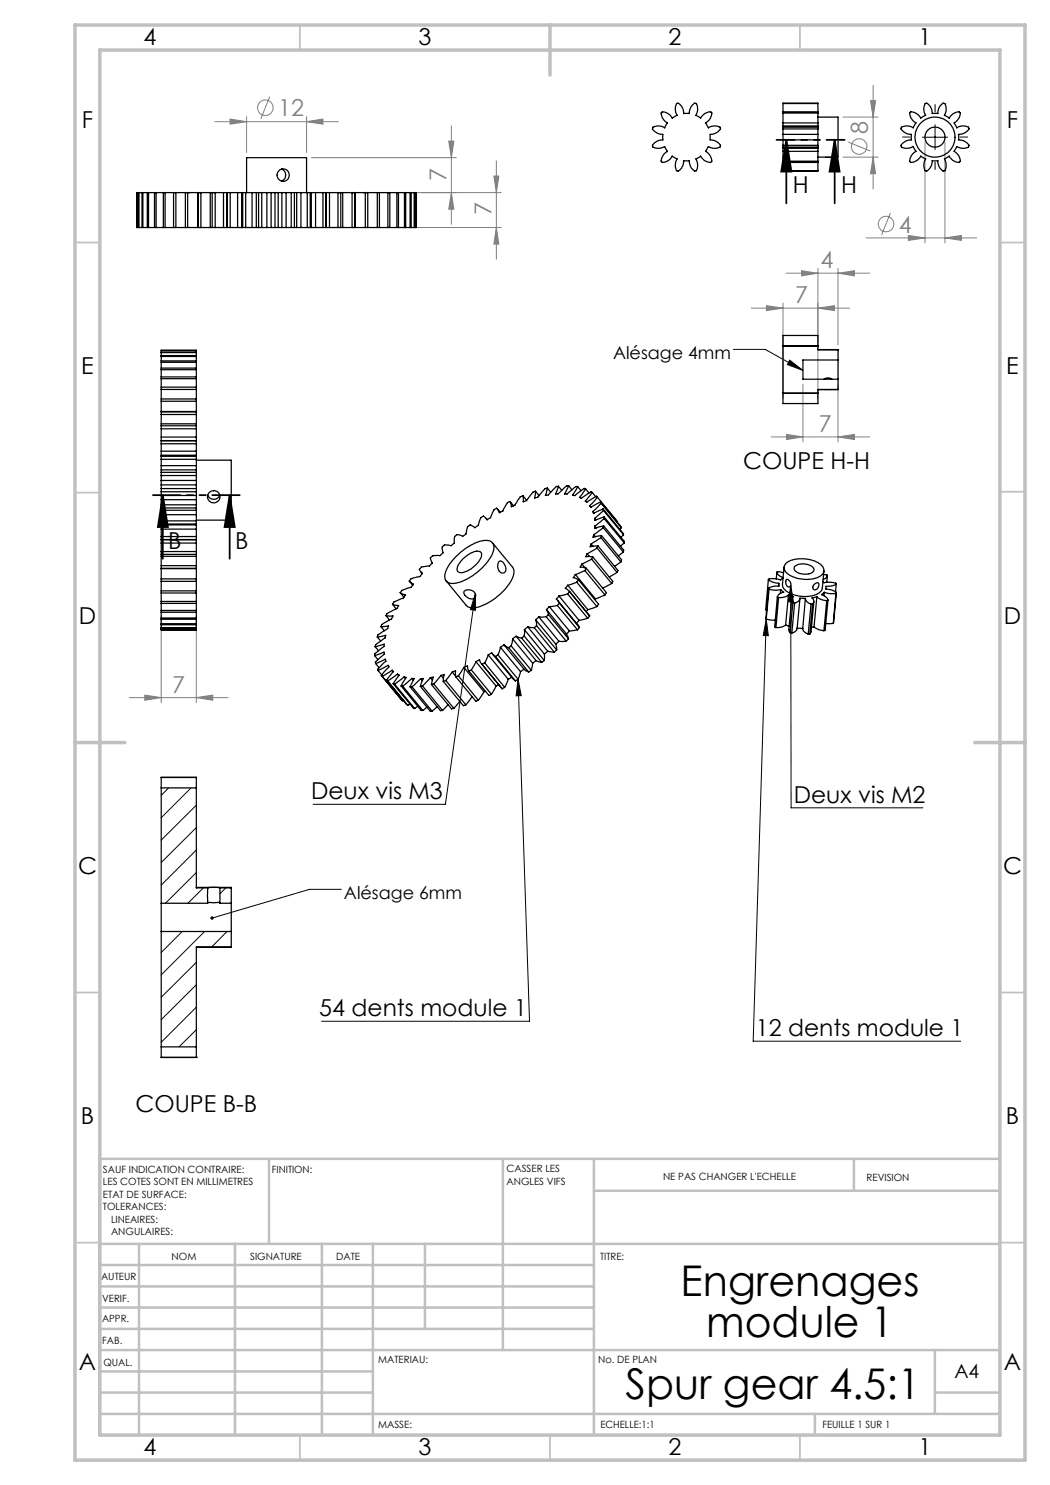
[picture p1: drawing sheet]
<svg xmlns="http://www.w3.org/2000/svg" width="210mm" height="297mm" viewBox="0 0 210 297" stroke-linecap="round" stroke-linejoin="round" font-family="sans-serif">
<g fill="none" stroke="#808080" stroke-width=".2">
<path d="M53.9 19.3l-1.7 4.5M174.6 17.1v20.7M43 24.3h24.7M46 23.8l3.3 .5-3.3 .5zM49.3 23.3v7.2M61.3 24.3l3.3-.5v1zM61.3 23.3v7.2M62.3 31.5h29M82.1 38.5h18.2M89.7 28.2h1.1l-.5 3.3zM90.3 38.5l.5 3.3h-1.1zM90.3 25.2v19.7"/>
<path d="M98.8 35.2h1l-.5 3.3zM99.3 32.2v19.7M168.6 31.4h7M168.6 23.4h7M169.6 28.4l4.5 1.8M174.1 20.1h1l-.5 3.3zM174.6 31.4l.5 3.3h-1zM185 28.4v20.2M189 28.4v20.2M81.9 45.5h18.4M99.3 45.5l.5 3.3h-1zM157.2 54.6h16.8"/>
<path d="M160.3 54.1l3.3 .5-3.3 .6zM163.6 53.7v26M167.6 54.6l3.3-.5v1.1zM167.6 53.7v15.3M173.2 47.6h22.1M178.1 42.6l-1.8 4.4M181.7 47.1l3.3 .5-3.3 .5zM189 47.6l3.3-.5v1zM150.2 61.6h19.7M153.3 61.1l3.3 .5-3.3 .5zM156.6 60.6v19.1M160.6 76.9v11.5"/>
<path d="M163.6 61.6l3.3-.5v1zM167.6 76.9v11.5M154.2 87.4h19.8M157.3 86.9l3.3 .5-3.3 .5zM167.6 87.4l3.3-.5v1zM25.9 139.5h19.7M29 139l3.2 .5-3.2 .5zM32.2 123.1v17.4M39.3 139.5l3.2-.5v1zM39.3 123.1v17.4"/>
<circle cx="53.1" cy="21.6" r="1.55"/>
<circle cx="171.8" cy="29.3" r="1.55"/>
<circle cx="177.2" cy="44.8" r="1.56"/>
</g>
<g fill="none" stroke="#000" stroke-width=".2">
<path d="M184.5 27.4h5M187 24.9v5M146.7 69.9h6.3l7.6 4.2M157.9 72l2.7 2.1-3.1-1.2zM95.1 118.7v3.4l-1-.2zM95.1 118.7l-6 42.2h-26.4M158.2 117l.5 3.3-1 .1zM158.2 117v44.6h26.4M103.6 135.9l.6 3.2-1 .1zM103.6 135.9l2.3 68.4h-41.6M153.2 123.8l.5 3.3h-1.1zM153.2 123.8l-2.6 84.4h41.6"/>
<path d="M68.3 177.9h-6.4l-19.5 5.7"/>
</g>
<path d="M157.3 28l1 6.3h-2.1zM157.3 28v12.7M166.9 28l1 6.3h-2zM166.9 28v12.7M32.6 99.1l1 6.3h-2zM32.6 99.1v12.7M45.9 99.1l1.1 6.3h-2.1zM45.9 99.1v12.7" fill="none" stroke="#000" stroke-width=".35"/>
<path d="M182 27.4h-1.5M187 22.4v-1.5M187 32.4v1.5M192 27.4h1.5" fill="none" stroke="#000" stroke-width=".2" stroke-dasharray="30.5 1.3 1.3 1.3"/>
<path d="M48 99h-17.4" fill="none" stroke="#000" stroke-width=".35" stroke-dasharray="6.3 1.3 1.3 1.3 1.3 1.3" stroke-dashoffset=".8"/>
<path d="M168.9 28h-13.6" fill="none" stroke="#000" stroke-width=".35" stroke-dasharray="6.3 1.3 1.3 1.3 1.3 1.3" stroke-dashoffset="2.7"/>
<g fill="none" stroke="#c0c0c0" stroke-width=".35">
<path d="M60 5v5M160 5v5M15 48.5h5M200 48.5h5M15 98.5h5M200 98.4h5M15 198.5h5M200 198.5h5M15 248.5h5M200 248.5h5M60 287v5M110 287v5"/>
<path d="M160 287v5"/>
</g>
<g fill="none" stroke="#c0c0c0" stroke-width=".5">
<path d="M53.8 231.8v17M100.6 231.8v38.2M118.8 231.8v55.2M118.8 238.2h81.2M170.8 231.8v6.4M200 231.8h-180v55.2M20 248.8h180M20 257.3h98.8M20 253h98.8M27.8 248.8v38.2M47 248.8v38.2M64.4 248.8v38.2"/>
<path d="M74.6 248.8v38.2M85 248.8v17M20 265.8h98.8M20 261.5h98.8M20 278.5h54.6M20 274.3h54.6M20 270h180M187 278.5h13M187 270v12.8M20 282.8h180M163 282.8v4.2"/>
</g>
<path d="M15 5h190v287h-190zM20 10h180v277h-180zM110 5v10M15 148.5h10M195 148.5h10" fill="none" stroke="#c0c0c0" stroke-width=".7"/>
<g fill="#000">
<path d="M166.9 28l1 6.3h-2zM157.3 28l1 6.3h-2.1z"/>
<path d="M45.9 99.1l1.1 6.3h-2.1zM32.6 99.1l1 6.3h-2z"/>
<path d="M95.1 118.7v3.4l-1-.2zM103.6 135.9l.6 3.2-1 .1zM158.2 117l.5 3.3-1 .1zM153.2 123.8l.5 3.3h-1.1z"/>
<path d="M42.2 183.4l-.1 .3 .3-.1-.3 .1a.34 .34 0 0 0 .5 .2 .34 .34 0 0 0 .1-.5 .34 .34 0 0 0-.5 0zM157.9 72l2.7 2.1-3.1-1.2z"/>
</g>
<g fill="#808080">
<path d="M181.7 47.1l3.3 .5-3.3 .5zM189 47.6l3.3-.5v1z"/>
<path d="M29 139l3.2 .5-3.2 .5zM39.3 139.5l3.2-.5v1z"/>
<path d="M46 23.8l3.3 .5-3.3 .5zM61.3 24.3l3.3-.5v1z"/>
<path d="M153.3 61.1l3.3 .5-3.3 .5zM163.6 61.6l3.3-.5v1z"/>
<path d="M167.6 87.4l3.3-.5v1zM157.3 86.9l3.3 .5-3.3 .5zM167.6 54.6l3.3-.5v1.1zM160.3 54.1l3.3 .5-3.3 .6z"/>
<path d="M174.6 31.4l.5 3.3h-1zM174.1 20.1h1l-.5 3.3z"/>
<path d="M90.3 38.5l.5 3.3h-1.1zM89.7 28.2h1.1l-.5 3.3z"/>
<path d="M98.8 35.2h1l-.5 3.3zM99.3 45.5l.5 3.3h-1z"/>
</g>
<g fill="none" stroke="#000" stroke-width=".25">
<path d="M27.4 38.5h.3M27.4 38.5v7M27.7 38.5h.1M27.7 38.5v7M27.8 38.5h.6M27.8 38.5v7M28.4 38.5h.2M28.4 38.5v7M28.6 38.5h.9M28.6 38.5v7M29.5 38.5h.2M29.5 38.5v7"/>
<path d="M29.7 38.5h1.2M29.7 38.5v7M30.9 38.5h.3M30.9 38.5v7M31.2 38.5h1.5M31.2 38.5v7M32.7 38.5h.3M32.7 38.5v7M33 38.5h1.7M33 38.5v7M34.7 38.5h.5M34.7 38.5v7"/>
<path d="M35.2 38.5h1.9M35.2 38.5v7M37.1 38.5h.4M37.1 38.5h.9M37.1 38.5v7M37.5 38.5h2.1M37.5 38.5v7M39.6 38.5h.1M39.6 38.5v7M39.7 38.5h.5M39.7 38.5h.6M39.7 38.5v7"/>
<path d="M40.2 38.5h1.9M40.2 38.5v7M42.1 38.5h.3M42.1 38.5v7M42.4 38.5h.6M42.4 38.5h.4M42.4 38.5v7M43 38.5h1.7M43 38.5v7M44.7 38.5h.7M44.7 38.5v7M45.4 38.5h.1"/>
<path d="M45.4 38.5v7M45.4 38.5h.6M46 38.5h1.5M46 38.5v7M47.5 38.5h.8M47.5 38.5v7M48.3 38.5h.2M48.3 38.5h.1M48.3 38.5v7M48.5 38.5h.6M48.5 38.5v7M49.1 38.5h1.3"/>
<path d="M49.1 38.5v7M49.3 38.5v-7h12v7M50.4 38.5h.9M50.4 38.5v7M51.3 38.5h.4M51.3 38.5v7M51.7 38.5h.7M51.7 38.5v7M52.4 38.5h1M52.4 38.5v7M53.4 38.5h.8M53.4 38.5v7"/>
<path d="M54.2 38.5h.8M54.2 38.5v7M55 38.5h.6M55 38.5v7M55.6 38.5h.8M55.6 38.5v7M56.3 33.8a1.27 1.27 0 0 1 .9 1.2 1.27 1.27 0 0 1-.9 1.2M56.4 38.5h.8M56.4 38.5v7M57.2 38.5h1M57.2 38.5v7M58.2 38.5h.7"/>
<path d="M58.2 38.5v7M58.9 38.5h.4M58.9 38.5v7M59.3 38.5h.9M59.3 38.5v7M60.2 38.5h1.3M60.2 38.5v7M61.5 38.5h.6M61.5 38.5v7M62.1 38.5h.2M62.1 38.5v7M62.3 38.5h.8"/>
<path d="M62.3 38.5h.1M62.3 38.5v7M63.1 38.5h1.5M63.1 38.5v7M64.6 38.5h.6M64.6 38.5v7M65.1 38.5h.1M65.2 38.5v7M65.2 38.5h.1M65.2 38.5h.7M65.9 38.5h1.7M65.9 38.5v7"/>
<path d="M67.6 38.5h.6M67.6 38.5v7M67.8 38.5h.4M68.2 38.5h.3M68.2 38.5v7M68.5 38.5h1.9M68.5 38.5v7M70.3 38.5h.6M70.4 38.5h.5M70.4 38.5v7M70.9 38.5h.1M70.9 38.5v7"/>
<path d="M71 38.5h2.1M71 38.5v7M72.6 38.5h1M73.1 38.5h.5M73.1 38.5v7M73.6 38.5h1.9M73.6 38.5v7M75.5 38.5h.4M75.5 38.5v7M75.9 38.5h1.7M75.9 38.5v7M77.6 38.5h.4"/>
<path d="M77.6 38.5v7M78 38.5h1.4M78 38.5v7M79.4 38.5h.3M79.4 38.5v7M79.7 38.5h1.2M79.7 38.5v7M80.9 38.5h.2M80.9 38.5v7M81.1 38.5h.9M81.1 38.5v7M82 38.5h.2"/>
<path d="M82 38.5v7M82.2 38.5h.6M82.2 38.5v7M82.8 38.5h.1M82.8 38.5v7M82.9 38.5h.3M82.9 38.5v7M83.2 38.5v7M132.4 22.4a2.15 2.15 0 0 1 2 1.2l1-.5a2.08 2.08 0 0 1 .1-2.4 1.86 1.86 0 0 1 1.2 2h1.2a1.96 1.96 0 0 1 1.2-2 2.08 2.08 0 0 1 .1 2.4l.9 .5a2.11 2.11 0 0 1 2.1-1.1 .38 .38 0 0 1 .1 .6l-.5 .9-.7 .6 .6 1 .1-.1a1.96 1.96 0 0 1 2.2 .1h.1a2.13 2.13 0 0 1-2.1 1.3v1.1a2.13 2.13 0 0 1 2.1 1.2 1.39 1.39 0 0 1-1.6 .4l-.8-.3-.6 1h.1a2 2 0 0 1 1.1 2 1.48 1.48 0 0 1-1.7-.4l-.5-.7-.9 .6a2.08 2.08 0 0 1-.1 2.4 1.55 1.55 0 0 1-1.2-1.4v-.7h-1.2v.2a1.83 1.83 0 0 1-1.2 1.9 2.03 2.03 0 0 1-.1-2.4l-1-.6a2.04 2.04 0 0 1-2 1.2 1.46 1.46 0 0 1 .5-1.7l.6-.4-.6-1a2.1 2.1 0 0 1-2.4 0 1.66 1.66 0 0 1 1.6-1.3h.5v-1.1a2.13 2.13 0 0 1-2.1-1.3 2.03 2.03 0 0 1 2.4 0l.6-1a2.04 2.04 0 0 1-1.2-2.1zM156.6 28v1.1M156.6 29.1v.3M156.6 25.4v.4"/>
<path d="M156.6 25.8v1.1M156.6 29.4v.3M156.6 25.2v.2M156.6 32.2v.3M156.6 30.3v1.9M156.6 22.4v.2M156.6 22.6v2M156.6 26.9v1.1M156.6 29.7v.6M156.6 24.6v.6M156.6 32.5v1.6M156.6 20.7v1.7"/>
<path d="M156.6 34.1h7M156.6 20.7h7M156.6 28h7M156.6 26.9h7M156.6 29.7h7M156.6 25.2h7M156.6 29.1h7M156.6 29.4h7M156.6 25.8h7M156.6 25.4h7M156.6 32.5h7M156.6 32.2h7"/>
<path d="M156.6 30.3h7M156.6 22.6h7M156.6 22.4h7M156.6 24.6h7M163.6 28v1.1M163.6 29.1v.3M163.6 25.4v.4M163.6 25.8v1.1M163.6 29.4v.3M163.6 25.2v.2M163.6 32.2v.3M163.6 30.3v1.9"/>
<path d="M163.6 22.4v.2M163.6 22.6v2M163.6 26.9v1.1M163.6 29.7v.6M163.6 24.6v.6M163.6 23.4h4v8h-4M163.6 32.5v1.6M163.6 20.7v1.7M182 22.5a1.96 1.96 0 0 1 2.2 1.1l.9-.5a1.94 1.94 0 0 1 .1-2.4 1.96 1.96 0 0 1 1.2 2h1.2a1.96 1.96 0 0 1 1.2-2 2.08 2.08 0 0 1 .1 2.4l.9 .5a2.11 2.11 0 0 1 2.1-1.1 1.98 1.98 0 0 1-1.1 2.1l.5 1a2.02 2.02 0 0 1 2.4 0h.1a2.14 2.14 0 0 1-2.1 1.3v1.1a2.14 2.14 0 0 1 2.1 1.2 1.39 1.39 0 0 1-1.6 .4l-.9-.3-.5 1h.1a2 2 0 0 1 1 2.1 .4 .4 0 0 1-.6 0l-.8-.4-.7-.8-.9 .6v.1a2.09 2.09 0 0 1-.1 2.3 1.55 1.55 0 0 1-1.2-1.4v-.7h-1.2v.2a1.93 1.93 0 0 1-1.2 1.9 2.03 2.03 0 0 1-.1-2.4l-.9-.6a2.05 2.05 0 0 1-2.2 1.2 2.01 2.01 0 0 1 1.2-2.1l-.6-1a2.1 2.1 0 0 1-2.4 0 1.66 1.66 0 0 1 1.6-1.3h.5v-1.1a2.13 2.13 0 0 1-2.1-1.3 2.03 2.03 0 0 1 2.4 0l.6-1a2.05 2.05 0 0 1-1.2-2.1zM27.4 45.5h.3M27.7 45.5h.1M27.8 45.5h.6"/>
<path d="M28.4 45.5h.2M28.6 45.5h.9M29.5 45.5h.2M29.7 45.5h1.2M30.9 45.5h.3M31.2 45.5h1.5M32.7 45.5h.3M33 45.5h1.7M34.7 45.5h.5M35.2 45.5h1.9M37.1 45.5h.4M37.5 45.5h2.1"/>
<path d="M39.6 45.5h.1M39.7 45.5h.5M40.2 45.5h1.9M42.1 45.5h.3M42.4 45.5h.6M43 45.5h1.7M44.7 45.5h.7M45.4 45.5h.1M45.4 45.5h.6M46 45.5h1.5M47.5 45.5h.8M48.3 45.5h.2"/>
<path d="M48.5 45.5h.6M49.1 45.5h1.3M50.4 45.5h.9M51.3 45.5h.4M51.7 45.5h.7M52.4 45.5h1M53.4 45.5h.8M54.2 45.5h.8M55 45.5h.6M55.6 45.5h.8M56.4 45.5h.8M57.2 45.5h1"/>
<path d="M58.2 45.5h.7M58.9 45.5h.4M59.3 45.5h.9M60.2 45.5h1.3M61.5 45.5h.6M62.1 45.5h.2M62.3 45.5h.8M63.1 45.5h1.5M64.6 45.5h.6M65.2 45.5h.1M65.2 45.5h.7M65.9 45.5h1.7"/>
<path d="M67.6 45.5h.6M68.2 45.5h.3M68.5 45.5h1.9M70.4 45.5h.5M70.9 45.5h.1M71 45.5h2.1M73.1 45.5h.5M73.6 45.5h1.9M75.5 45.5h.4M75.9 45.5h1.7M77.6 45.5h.4M78 45.5h1.4"/>
<path d="M79.4 45.5h.3M79.7 45.5h1.2M80.9 45.5h.2M81.1 45.5h.9M82 45.5h.2M82.2 45.5h.6M82.8 45.5h.1M82.9 45.5h.3M32.2 79.8v.5M32.2 77.4v.5M32.2 77.9v1.9M32.2 75.4v.3"/>
<path d="M32.2 75.7v1.7M32.2 73.9v1.5M32.2 73.6v.3M32.2 72.5v1.1M32.2 72.2v.3M32.2 71.3v.9M32.2 71.1v.2M32.2 70.5v.6M32.2 70.4v.1M32.2 70.1v.3M32.2 70.1h7.1M32.2 79.8h7.1"/>
<path d="M32.2 77.9h7.1M32.2 77.4h7.1M32.2 75.7h7.1M32.2 75.4h7.1M32.2 73.9h7.1M32.2 73.6h7.1M32.2 72.5h7.1M32.2 72.2h7.1M32.2 71.3h7.1M32.2 71.1h7.1M32.2 70.5h7.1M32.2 70.4h7.1"/>
<path d="M39.3 79.8v.5M39.3 77.4v.5M39.3 77.9v1.9M39.3 75.4v.3M39.3 75.7v1.7M39.3 73.9v1.5M39.3 73.6v.3M39.3 72.5v1.1M39.3 72.2v.3M39.3 71.3v.9M39.3 71.1v.2M39.3 70.5v.6"/>
<path d="M39.3 70.4v.1M39.3 70.1v.3M156.6 78.6v.1M156.6 69.2h.1M156.6 78.7v2h7v-2M156.6 69.2v-2.1h7v2.1M156.6 78.6h7M156.6 69.2h7M156.6 69.2v9.4M163.6 78.6v.1M163.6 69.9l4 .1M163.6 69.2h.1"/>
<path d="M163.6 69.2v.8h4M164.8 75.8l.5-.2h.5l.6 .2M167.6 77.9h-4M167.6 72v3.8M167.6 77.9h-4v.7M167.6 70v2M167.6 75.8v2.1M167.6 72h-7v3.8h7M32.2 97.7v.7M32.2 98.4v.7M32.2 97v.7M32.2 99.9v1.1"/>
<path d="M32.2 95.1v1M32.2 94.5v.6M32.2 94v.5M32.2 91.9v1.2M32.2 91.3v.6M32.2 91v.3M32.2 88.2v.6M32.2 88.8v1.4M32.2 88.1v.1M32.2 99.1v.8M32.2 96.1v.9M32.2 93.1v.9"/>
<path d="M32.2 85.2v.6M32.2 85.8v1.6M32.2 90.2v.8M32.2 87.4v.7M32.2 82.9v1.9M32.2 82.4v.5M32.2 84.8v.4M32.2 80.3v2M32.2 91h7.1M32.2 88.1h7.1M32.2 98.4h7.1M32.2 97.7h7.1"/>
<path d="M32.2 99.1h7.1M32.2 97h7.1M32.2 99.9h7.1M32.2 96.1h7.1M32.2 95.1h7.1M32.2 94.5h7.1M32.2 94h7.1M32.2 93.1h7.1M32.2 91.9h7.1M32.2 91.3h7.1M32.2 88.8h7.1M32.2 88.2h7.1"/>
<path d="M32.2 90.2h7.1M32.2 85.8h7.1M32.2 85.2h7.1M32.2 87.4h7.1M32.2 84.8h7.1M32.2 82.9h7.1M32.2 82.4h7.1M32.2 82.3h7.1M32.2 80.3h7.1M32.2 82.3v.1M39.3 97.7v.7M39.3 98.4v.7"/>
<path d="M39.3 97v.7M39.3 99.9v1.1M39.3 95.1v1M39.3 94.5v.6M39.3 94v.5M39.3 91.9v1.2M39.3 91.3v.6M39.3 91v.3M39.3 88.2v.6M39.3 88.8v1.4M39.3 88.1v.1M39.3 99.1v.8"/>
<path d="M39.3 96.1v.9M39.3 93.1v.9M39.3 85.2v.6M39.3 85.8v1.6M39.3 90.2v.8M39.3 87.4v.7M39.3 82.9v1.9M39.3 82.4v.5M39.3 84.8v.4M39.3 80.3v2M39.3 92h6.9v12h-6.9M39.3 82.3v.1"/>
<path d="M41.6 99a1.29 1.29 0 0 0 1.2 .8 1.29 1.29 0 0 0 1.2-.8M104.6 99.2l-.5 .1-.6 .9a1.55 1.55 0 0 1-1.2 1.1l-.3-1M104.6 99.2l.7 .9M107.1 98.2l-.2 .1a1.05 1.05 0 0 0-.8 .8l-.8 1-.7 .3v-1.2M107.1 98.2l.7 .9M109.5 97.6l-.5 .1-.9 1.1a1.37 1.37 0 0 1-1.2 .8l.2-1.4M109.5 97.6l.6 .9M111.7 97.3h-.4l-1.1 1.1a1.21 1.21 0 0 1-1.1 .7l.4-1.5M111.7 97.3l.7 .8M113.7 97.2h-.4l-1 1a1.05 1.05 0 0 1-1.2 .6l.6-1.5M113.7 97.2l-.8 1.6h.5l1.8-1.5h.3M113.7 97.2l.7 .8"/>
<path d="M115.5 97.3l-1 1.7 .4 .1 1.9-1.4 .3 .1M115.5 97.3l.7 .8M117.1 97.8l-1.2 1.7 .4 .2 .7-.5a1.93 1.93 0 0 1 1.4-.8l.1 .1M117.1 97.8l.7 .8M118.5 98.5l-1.4 1.7 .2 .3 2-1.3 .2 .2M118.5 98.5l.6 .8M119.5 99.4l-1.5 1.7M119.5 99.4l4 4.9-.1 .1M32.2 101v.6M32.2 101.6v.5M32.2 104.2v.6M32.2 102.9v1.3"/>
<path d="M32.2 104.8v.2M32.2 105.8v1.5M32.2 107.3v.6M32.2 107.9h.1M32.2 102.1v.8M32.2 110.3v.6M32.2 108.6v1.7M32.2 105v.8M32.2 107.9v.7M32.2 111.3v1.8M32.2 113.1v.6M32.2 110.9v.4"/>
<path d="M32.2 113.7v2.1M32.2 115.8v.5M32.2 116.3v1.9M32.2 118.2v.4M32.2 118.6v1.7M32.2 105h7.1M32.2 107.9h7.1M32.2 101h7.1M32.2 101.6h7.1M32.2 102.1h7.1M32.2 104.8h7.1M32.2 104.2h7.1"/>
<path d="M32.2 102.9h7.1M32.2 105.8h7.1M32.2 107.3h7.1M32.2 110.9h7.1M32.2 110.3h7.1M32.2 108.6h7.1M32.2 111.3h7.1M32.2 113.1h7.1M32.2 113.7h7.1M32.2 115.8h7.1M32.2 116.3h7.1M32.2 113.7h.1"/>
<path d="M32.2 118.2h7.1M32.2 118.6h7.1M39.3 101v.6M39.3 101.6v.5M39.3 104.2v.6M39.3 102.9v1.3M39.3 104.8v.2M39.3 105.8v1.5M39.3 107.3v.6M39.3 102.1v.8M39.3 110.3v.6M39.3 108.6v1.7"/>
<path d="M39.3 105v.8M39.3 107.9v.7M39.3 111.3v1.8M39.3 113.1v.6M39.3 110.9v.4M39.3 113.7v2.1M39.3 115.8v.5M39.3 116.3v1.9M39.3 118.2v.4M39.3 118.6v1.7M39.3 107.9h.1M39.3 113.7h.1"/>
<path d="M80 118.5l1.1 .5-.4 .6-1.9 .8-.3 .5M80 118.5l.8 .9M81.9 116.2l.6 .8M84.2 114.4l.3 .3M90.9 111.6a9.8 9.8 0 0 1 6.6-3.5 1.5 1.5 0 0 1 1.1 2.4 11.3 11.3 0 0 1-7.9 6.2 1.47 1.47 0 0 1-1.5-.5 1.47 1.47 0 0 1-.1-1.7l.9-1.8zM92.6 111.8a3.9 3.9 0 0 1 3.5-1.5 1.41 1.41 0 0 1-.4 2 5 5 0 0 1-3.8 2.2 .95 .95 0 0 1-.2-1.5zM92.9 118.2a1.41 1.41 0 0 1 2.2 1.1 1.12 1.12 0 0 1-1.9 0 .75 .75 0 0 1-.3-1.1zM97.2 103.7l.2 .2M98.5 108.6l4 4.8a2.73 2.73 0 0 1-.4 3 11.4 11.4 0 0 1-7.4 5.2 1.9 1.9 0 0 1-1.5-.5l-3.9-4.9M99.4 101.8l.6 .7M99.8 112.3a.81 .81 0 0 1 1.1 .7 1.1 1.1 0 0 1-.2 1.6 1.42 1.42 0 0 1-1-2.2zM102 100.3l-.3 .1a1.33 1.33 0 0 0-.7 1l-.1 .2a1.45 1.45 0 0 1-1 .9l-.2-.3a.42 .42 0 0 0-.6-.4 3.6 3.6 0 0 0-1.1 1.8l-.1 .1a.42 .42 0 0 1-.5 .2 .42 .42 0 0 1-.3-.4 .62 .62 0 0 0-.7-.1 .62 .62 0 0 0-.4 .6l-.2 .5a1.29 1.29 0 0 1-.8 1l-.2-.1a.79 .79 0 0 0-.9-.3 .79 .79 0 0 0-.6 .8v.2a.99 .99 0 0 1-.9 1.1l-.1-.1a.91 .91 0 0 0-1.1 0 .91 .91 0 0 0-.4 1 1.02 1.02 0 0 1-.6 1l-.4-.1a1.07 1.07 0 0 0-1.1 .2 1.24 1.24 0 0 0-.1 1.4l-.2 .2a.9 .9 0 0 1-1.1 .3 .91 .91 0 0 0-1.2 .8 .76 .76 0 0 1 .2 .9 .76 .76 0 0 1-.8 .4l-.8 .1a.66 .66 0 0 0-.8 .5 .66 .66 0 0 0 .5 .8l.1 .1-.2 .2a.87 .87 0 0 1-1 .5l-.2 .1a1.01 1.01 0 0 0-1.2 .8l.4 .4a.32 .32 0 0 1 .3 .3 .32 .32 0 0 1-.3 .3l-.1 .2-1.1 .3a1.13 1.13 0 0 0-1 .6l-.1 .1"/>
<path d="M102 100.3l.7 .9M111.8 119.2l-.2 .2a.38 .38 0 0 0-.3 .4 .38 .38 0 0 0 .3 .4l.3 .4M111.8 119.2l4 4.9M113.5 118.8l-1.7 .4M113.5 118.8l4 4.8M113.6 117l-.2 .3a.28 .28 0 0 0-.3 .3 .28 .28 0 0 0 .3 .3l.5 .4M113.6 117l3.9 4.9M113.9 118.3l4 4.9M113.9 118.3l-.4 .5M115.1 114.9l-.4 .6 1 .5M115.1 114.9l4 4.9M115.4 116.4l-1.8 .6"/>
<path d="M115.4 116.4l4 4.9M115.7 116l-.3 .4M115.7 116l4 4.9-.3 .4M116.4 112.8l-.4 .6 1.3 .3M116.4 112.8l.6 .8M117 114.1l-1.9 .8M117 114.1l4 4.9M117.3 113.7l-.3 .4M117.3 113.7l4 4.8-.3 .5M117.4 110.7l-.2 .6 1.4 .1M117.4 110.7l.5 .6M118 101.1l.2 .4"/>
<path d="M118.2 108.8l-.2 .6 1.6-.2M118.2 108.8l.4 .5M118.3 111.8l-1.9 1M118.3 111.8l4 4.9M118.6 111.4l-.3 .4M118.6 111.4l4 4.9-.3 .4M118.6 102.3l.2 .3M118.7 106.9l-.1 .6 1.7-.4M118.7 106.9l.4 .4M118.9 103.7l.3 .3M119 105.2l.3 .4M119.1 119.8l-.1 .1"/>
<path d="M119.4 109.6l-2 1.1M119.4 109.6l4 4.9M119.6 109.2l-.2 .4M119.6 109.2l4 4.9-.2 .4M120.1 100.4l-1.9 1.1M120.1 100.4l.1 .2M120.1 100.4l4.1 5.1M120.2 107.5l-2 1.3M120.2 107.5l4 4.9M120.2 100.6l-1.6 1.7M120.2 100.6l4 4.9M120.3 107.1l-.1 .4"/>
<path d="M120.3 107.1l4 4.9-.1 .4M120.6 101.8l-1.9 .9-.1-.4M120.6 101.8l.1 .3M120.6 101.8l4 4.9 .1 .3M120.6 105.5l-1.9 1.4M120.6 105.5l4.1 4.9M120.7 102.1l-1.8 1.6M120.7 102.1l4 4.9M120.7 105.2l-1.8 .5 .1-.5M120.7 105.2l-.1 .3M120.7 105.2l4 4.8v.4M120.8 103.4l-1.8 .7-.1-.4"/>
<path d="M120.8 103.4v.3M120.8 103.7l-1.8 1.5M120.8 103.4l4 4.9v.3M120.8 103.7l4 4.9M121 119l-1.9 .8M122.3 116.7l-1.8 .9M123.4 114.5l-1.6 .9M124.2 112.4l-1.3 .8M124.2 105.5l-.2 .3M124.7 110.4l-1.1 .8M124.7 107l-.5 .5M124.8 108.6l-.7 .7"/>
<path d="M153.7 116l.6 .3 1.1 .3a.3 .3 0 0 1 .3 .1 .3 .3 0 0 1 .1 .4v.1l-1.1 .1-1 .3M153.7 116l-.6 6 .2 .1M153.7 117.6l.1 .2M153.7 117.6l-.5 6.2M153.8 117.8l1 .2 1.3-.1M153.8 117.8l-.6 6M155.4 114.4a1.72 1.72 0 0 0 1.2 1.2l-.2 .1a.52 .52 0 0 1-.9 .1h-.3a1.66 1.66 0 0 0-1.5 .2M155.4 114.4a1.07 1.07 0 0 1 1.2 .1l.1 .1M155.4 114.4l-.1 1.4M155.5 119.4l.2 .1M155.5 119.4l-.6 6 .3 .1M155.7 119.5l-.5 6"/>
<path d="M155.8 116.8l-.1 .4M156.1 117.9l.6 .6a1.54 1.54 0 0 0-1.2 .9M156.1 117.9v.8M156.8 113.4l-.3 3.5a2.77 2.77 0 0 0 2.5 2.1l1.6 .3h.9a2.76 2.76 0 0 0 3-1.7l.3-3.4M157.3 115.9a.85 .85 0 0 1 .8 .6 .85 .85 0 0 1-.2 .9 .99 .99 0 0 1-.6-1.5zM157.3 112.5h.1a6.1 6.1 0 0 1 7.2 .9 1.43 1.43 0 0 1-1.1 2.1l-1.1 .3-1.4 .1-2.4-.5a2.14 2.14 0 0 1-1.8-2.2zM157.7 119l1 .3a.75 .75 0 0 0-.1 1.2M157.7 119a2.56 2.56 0 0 1-2 .5M157.7 119l-.6 6M158.3 119.9l-.5 6 .2 .6M159 113.3l1.2-.5 1.6 .2a.93 .93 0 0 1 .8 1.3 2.82 2.82 0 0 1-3.7-.4zM160 119.7l-.6 6a1.24 1.24 0 0 1-1 .9"/>
<path d="M161.1 119.7a1.47 1.47 0 0 0 1.1 1.1M161.1 119.7h-.4a.47 .47 0 0 0-.8 .1 1.2 1.2 0 0 1-1 .8M161.1 119.7l-.6 6M162.7 117l.1-.1a.51 .51 0 0 1 .5-.4 .51 .51 0 0 1 .5 .4 .78 .78 0 0 1-.3 .9 .78 .78 0 0 1-.9 0zM163.4 119.4l.9 .5 1 .3M163.4 119.4l-1 .2a.73 .73 0 0 1 .1 1.2M163.4 119.4l-.6 6M164.6 116.3a.79 .79 0 0 0 .9 .1h.3a2 2 0 0 1 1.5 .4M164.7 115l.5-.1 .3 .2M164.9 118.5l1.2 .2h1.1M164.9 118.5l-.6 .4 .1 .1a1.62 1.62 0 0 1 1.2 1M164.9 118.5l-.1 .6"/>
<path d="M165.2 117.8l1.1 .2 1 .5M165.2 117.7v.1M165.5 115.1a1.26 1.26 0 0 1-.9 .8M165.5 115.1l-.2 1.3M167.2 118.7l-.5 6M167.3 116.8l-1.1 .4-1 .1v.5M167.3 116.8l-.2 1.6M167.3 118.5l-.1 .2M167.3 118.5l-.6 6.2M32.2 120.3v.4M32.2 122.1v.3M32.2 120.7v1.4"/>
<path d="M32.2 122.4v1.2M32.2 123.6v.3M32.2 123.9v.8M32.2 124.7v.3M32.2 125v.6M32.2 125.6v.1M32.2 125.7v.2M32.2 125.9h7.1M32.2 120.7h7.1M32.2 120.3h7.1M32.2 122.4h7.1M32.2 122.1h7.1"/>
<path d="M32.2 123.6h7.1M32.2 123.9h7.1M32.2 124.7h7.1M32.2 125h7.1M32.2 125.6h7.1M32.2 125.7h7.1M39.3 120.3v.4M39.3 122.1v.3M39.3 120.7v1.4M39.3 122.4v1.2M39.3 123.6v.3M39.3 123.9v.8"/>
<path d="M39.3 124.7v.3M39.3 125v.6M39.3 125.6v.1M39.3 125.7v.2M74.9 131.1l1.9-.7v.4l-1.7 1.6v.3M74.9 131.1l.7 .8M75 129.4l1.8-.6v.5l-1.7 1.3-.2 .2v.3M75 129.4l.7 .7M75.1 132.7l2-.8 .1 .3-1.7 1.7 .1 .2M75.1 132.7l.7 .9M75.5 127.4l1.7-.3-.2 .5-1.2 .8a.87 .87 0 0 0-.7 .8l-.1 .2M75.5 127.4l.6 .8"/>
<path d="M75.6 134.1l2-1 .1 .1 .1 .2-1.5 1.7M75.6 134.1l.7 .9M76.2 125.3l1.5-.1-.1 .2a1.05 1.05 0 0 1-.8 .8l-.5 .3a.96 .96 0 0 0-.8 .8v.1M76.2 125.3l.7 .8M76.3 135.1l4.2 5.1M77.2 123.1l1.4 .1-.1 .2a1.04 1.04 0 0 1-.9 .8l-1.2 .7-.2 .4M77.2 123.1l.7 .9M77.3 136l.2 .2M77.3 136l4.3 5.1M77.5 136.2l4.1 4.9M78.4 134.1l.3 .2-1.4 1.7M78.4 134.1l-2 1.2-.1-.2"/>
<path d="M78.4 134.1l.2 .3M78.5 120.9l1.2 .2-.1 .3a1.21 1.21 0 0 1-1 .7l-.4 .2a1.29 1.29 0 0 0-1 .8M78.5 120.9l.7 .9M78.6 136.7l.3 .1M78.6 136.7l4.1 4.9 .2 .1M78.9 136.8l4 4.9M79.5 134.8l.3 .2-1.2 1.7M79.5 134.8l-2 1.4M79.5 134.8l.2 .3M80.2 137.2h.3M80.2 137.2l4 4.9h.4M80.3 139.9l.2 .3"/>
<path d="M80.5 137.2l4.1 4.9M80.8 135.4l.4 .1-1 1.7M80.8 135.4l-1.9 1.4M80.8 135.4l.3 .3M82 137.4h.4M82 137.4l4 4.8h.4M82.4 135.7h.5l-.9 1.7M82.4 135.7l-1.9 1.5M82.4 135.7l.3 .4M82.4 137.4l4 4.8M84.1 137.3l4 4.8h.4M84.1 135.7h.6l-.6 1.6"/>
<path d="M84.1 135.7l-1.7 1.7M84.1 135.7l.4 .4M84.5 137.2l-.4 .1M84.5 137.2l4 4.9M86.1 135.5l.6-.1-.4 1.5M86.1 135.5l-1.6 1.7M86.1 135.5l.4 .5M86.3 136.9l4 4.9 .5-.1M86.7 136.8l-.4 .1M86.7 136.8l4.1 4.9M88.2 135.1l.6-.2-.1 1.4M88.2 135.1l-1.5 1.7"/>
<path d="M88.2 135.1l.5 .6M88.7 136.3l4 4.8 .5-.1M89.1 136.1l-.4 .2M89.1 136.1l4.1 4.9M90.5 134.4l.6-.2 .1 1.2M90.5 134.4l-1.4 1.7M90.5 134.4l.6 .9M91.2 135.4l4 4.9 .5-.3M91.7 135.2l-.5 .2M91.7 135.2l4 4.8M92.8 133.5l.2-.2a.28 .28 0 0 1 .4-.1 .28 .28 0 0 1 .1 .4l.3 .6M92.8 133.5l-1.1 1.7"/>
<path d="M92.8 133.5l4 4.9M93.8 134.2l4 4.9 .5-.3M94.3 134l-.5 .2M94.3 134l4 4.8M94.4 139.3l-1.2 1.7M95.2 132.3l.3-.1a.35 .35 0 0 1 .4-.2 .35 .35 0 0 1 .2 .5l.3 .4M95.2 132.3l-.9 1.7M95.2 132.3l4 4.9M96.3 132.7l4.1 5.1M96.4 132.9l4 4.9M96.8 138.4l-1.1 1.6M96.9 132.6l-.5 .3"/>
<path d="M96.9 132.6l4 4.9M97 138.3l-.2 .1M97.6 131l.3-.2a.42 .42 0 0 1 .4-.2 .42 .42 0 0 1 .4 .4l.4 .3M97.6 131l-.7 1.6M97.6 131l4 4.9M98.5 130.8l4.1 4.9 .5 .5M99.1 131.3l4 4.9M99.2 137.2l-.9 1.6M99.6 131l-.5 .3M99.6 131l4 4.9M99.7 136.9l-.5 .3M100.1 129.5l-.5 1.5"/>
<path d="M100.1 129.5l4 4.8M100.8 129l.9 .5M100.8 129l-.7 .5M100.8 129l4 4.8M100.9 137.5l-.5 .3M101.6 135.9l-.7 1.6M101.7 129.5l4 4.9M102.2 129.2l-.5 .3M102.2 129.2l4.1 4.9M102.3 135.5l-.7 .4M102.5 127.8l-.3 1.4M102.5 127.8l4 4.8"/>
<path d="M103.2 127.2l1.1 .4M103.2 127.2l-.7 .6M103.2 127.2l4 4.9M103.6 135.9l-.5 .3M104.1 134.3l-.5 1.6M104.3 127.6l4 4.9M104.8 133.8l.9 .6M104.8 133.8l-.7 .5M104.8 127.2l-.5 .4M104.8 127.2l4 4.9M104.9 125.9l-.1 1.3M104.9 125.9l4 4.9"/>
<path d="M105.6 125.4l1.3 .2M105.6 125.4l-.7 .5M105.6 125.4l3.9 4.8M106.3 134.1l-.6 .3M106.5 132.6l-.2 1.5M106.9 125.6l3.9 4.8M107.1 124l.2 1.1M107.1 124l4.1 4.8M107.2 132.1l1.1 .4M107.2 132.1l-.7 .5M107.3 125.1l-.4 .5M107.3 125.1l4 4.9"/>
<path d="M107.8 123.4l-.7 .6M107.8 123.4l4 4.9M108.8 132.1l-.5 .4M108.9 130.8l-.1 1.3M109.3 123.4h-1.5M109.3 123.4l3.9 4.8M109.3 121.9l.4 1M109.3 121.9l4 4.9M109.5 130.2l1.3 .2M109.5 130.2l-.6 .6M109.7 122.9l-.4 .5M109.7 122.9l4 4.9"/>
<path d="M109.9 121.3l-.6 .6M109.9 121.3l4 4.9M111.2 128.8l.1 1.2M111.3 130l-.5 .4M111.5 121.1l-1.6 .2M111.5 121.1l4 4.9M111.6 120.2l4.3 5.3M111.8 128.3l-.6 .5M111.9 120.6l-.4 .5M111.9 120.6l4 4.9M113.2 128.2l-1.4 .1M113.3 126.8l.4 1"/>
<path d="M113.7 127.8l-.5 .4M113.9 126.2l-.6 .6M115.5 126l-1.6 .2M115.8 124.1l-.5 .6M115.9 125.5l-.4 .5M117.5 123.6l-1.7 .5M117.5 121.9l-.3 .4M117.9 123.2h.1M117.9 123.2l-.4 .4M119.4 121.3l-1.9 .6M153.2 123.8l.8 .2h1M157.1 125a2.81 2.81 0 0 1-1.9 .5"/>
<path d="M157.1 125l.7 .3M158 126.5l.4 .1M158.6 120.5l.3 .1M158.6 120.5l-.6 6M158.9 120.6l-.5 6M159.4 125.6l1.1 .1M160.5 125.7a1.35 1.35 0 0 0 1.1 1.1M162 126.8h-.4M162.2 120.8l-.6 6M162.5 120.8h-.3M162.5 120.8l-.5 6M162.8 120.3l-.6 6.1-.2 .4"/>
<path d="M162.8 125.4l.9 .5 1.1 .2M162.8 125.4l-.5 .1M165.2 124.7h1.5M165.3 120.2l-.5 5.9M165.6 120l-.3 .2M165.6 120l-.6 6-.2 .1M32.2 155.5v2.1M32.2 155.5h7.1M32.2 157.6v23.1M32.2 157.6h7.1M39.3 155.5v2.1M39.3 157.6v20h2.3"/>
<path d="M80.6 140l-.1 .2M82 140.8l-.4 .3M83.6 141.2l-.7 .5M85.4 141.4l-.8 .7M87.4 141.3l-1 .9M89.6 140.9l-1.1 1.2M92 140.3l-1.2 1.4M39.3 177.5h6.9v.1M41.6 177.6v3.1h-9.4M41.6 177.6l.5-.1 1.9 .1M44 177.6v3.1h2.2M44 177.6h2.2"/>
<path d="M46.2 177.6v3.1M32.2 180.7v5.6M32.2 186.3v23.1M32.2 186.3h14M41.6 180.5h2.4M46.2 180.7v5.6M46.2 189.4l-6.9 .1M46.2 189.4h-6.9v20M46.2 186.3v3.1M32.2 209.4v2.1M32.2 211.5h.1M32.2 211.5h7.1"/>
<path d="M32.2 209.4h7.1M39.3 209.4v2.1M39.3 211.5h.1"/>
<circle cx="56.7" cy="35" r="1.24"/>
<circle cx="187" cy="27.4" r="2.01"/>
<circle cx="187" cy="27.4" r="4"/>
<circle cx="42.8" cy="99.4" r="1.24"/>
</g>
<g fill="none" stroke="#000" stroke-width=".2">
<path d="M33.7 157.6l-1.5 1.5M38.2 157.6l-6 5.9M39.3 161l-7.1 7M39.3 165.5l-7.1 7M39.3 170l-7.1 7M39.3 174.5l-6.2 6.2M40.7 177.6l-3.1 3.1M45.2 177.6l-1.2 1.1M36.4 186.3l-4.2 4.2M39.3 192.5l-7.1 7M39.3 197l-7.1 6.9M40.9 186.3l-8.7 8.7"/>
<path d="M45.4 186.3l-3.1 3.1M39.3 201.4l-7.1 7.1M39.3 205.9l-3.5 3.5"/>
</g>
<g font-size="8.5">
<text x="136.1" y="259.3">Engrenages</text>
<text x="141.3" y="267.4">module 1</text>
<text x="125.1" y="279.7">Spur gear 4.5:1</text>
</g>
<g font-size="4.7">
<text x="28.7" y="9">4</text>
<text x="83.7" y="9">3</text>
<text x="133.7" y="9">2</text>
<text x="183.7" y="9">1</text>
<text x="16.4" y="25.5">F</text>
<text x="201.4" y="25.5">F</text>
<text x="158.6" y="38.7">H</text>
<text x="168.2" y="38.7">H</text>
<text x="16.2" y="74.8">E</text>
<text x="201.2" y="74.8">E</text>
<text x="148.6" y="93.7">COUPE H-H</text>
<text x="33.6" y="109.8">B</text>
<text x="47" y="109.8">B</text>
<text x="15.8" y="124.7">D</text>
<text x="200.8" y="124.7">D</text>
<text x="62.2" y="159.8">Deux vis M3</text>
<text x="158.7" y="160.5">Deux vis M2</text>
<text x="15.6" y="174.7">C</text>
<text x="200.6" y="174.8">C</text>
<text x="63.9" y="203.2">54 dents module 1</text>
<text x="151.2" y="207.2">12 dents module 1</text>
<text x="16.2" y="224.8">B</text>
<text x="27.1" y="222.3">COUPE B-B</text>
<text x="201.2" y="224.8">B</text>
<text x="15.8" y="274">A</text>
<text x="200.8" y="274">A</text>
<text x="28.7" y="291">4</text>
<text x="83.7" y="291">3</text>
<text x="133.7" y="291">2</text>
<text x="183.7" y="291">1</text>
</g>
<g font-size="4.7" fill="#808080">
<text x="55.6" y="23.2">12</text>
<text x="173.6" y="26.7" transform="rotate(-90 173.6 26.7)">8</text>
<text x="89.3" y="36.3" transform="rotate(-90 89.3 36.3)">7</text>
<text x="98.3" y="43" transform="rotate(-90 98.3 43)">7</text>
<text x="179.8" y="46.5">4</text>
<text x="164.1" y="53.6">4</text>
<text x="159.1" y="60.6">7</text>
<text x="163.7" y="86.4">7</text>
<text x="34.4" y="138.5">7</text>
</g>
<text font-size="3.9" x="190.9" y="275.5">A4</text>
<g font-size="3.5">
<text x="122.6" y="71.8">Alésage 4mm</text>
<text x="68.8" y="179.7">Alésage 6mm</text>
</g>
<g font-size="2">
<text x="20.6" y="234.6">SAUF INDICATION CONTRAIRE:</text>
<text x="20.6" y="237.1">LES COTES SONT EN MILLIMETRES</text>
<text x="20.6" y="239.6">ETAT DE SURFACE:</text>
<text x="54.4" y="234.6">FINITION:</text>
<text x="101.3" y="234.5">CASSER LES</text>
<text x="101.3" y="237">ANGLES VIFS</text>
<text x="132.6" y="236">NE PAS CHANGER L'ECHELLE</text>
<text x="173.3" y="236.2">REVISION</text>
<text x="20.6" y="242.1">TOLERANCES:</text>
<text x="22.2" y="244.6">LINEAIRES:</text>
<text x="22.2" y="247.1">ANGULAIRES:</text>
<text x="34.3" y="252">NOM</text>
<text x="50" y="251.9">SIGNATURE</text>
<text x="67.2" y="251.9">DATE</text>
<text x="120" y="251.9">TITRE:</text>
<text x="20.2" y="256.1">AUTEUR</text>
<text x="20.4" y="260.3">VERIF.</text>
<text x="20.4" y="264.4">APPR.</text>
<text x="20.5" y="268.8">FAB.</text>
<text x="20.7" y="273.1">QUAL.</text>
<text x="75.7" y="272.5">MATERIAU:</text>
<text x="119.6" y="272.5">No. DE PLAN</text>
<text x="75.6" y="285.5">MASSE:</text>
<text x="120.1" y="285.6">ECHELLE:1:1</text>
<text x="164.5" y="285.6">FEUILLE 1 SUR 1</text>
</g>
</svg>
